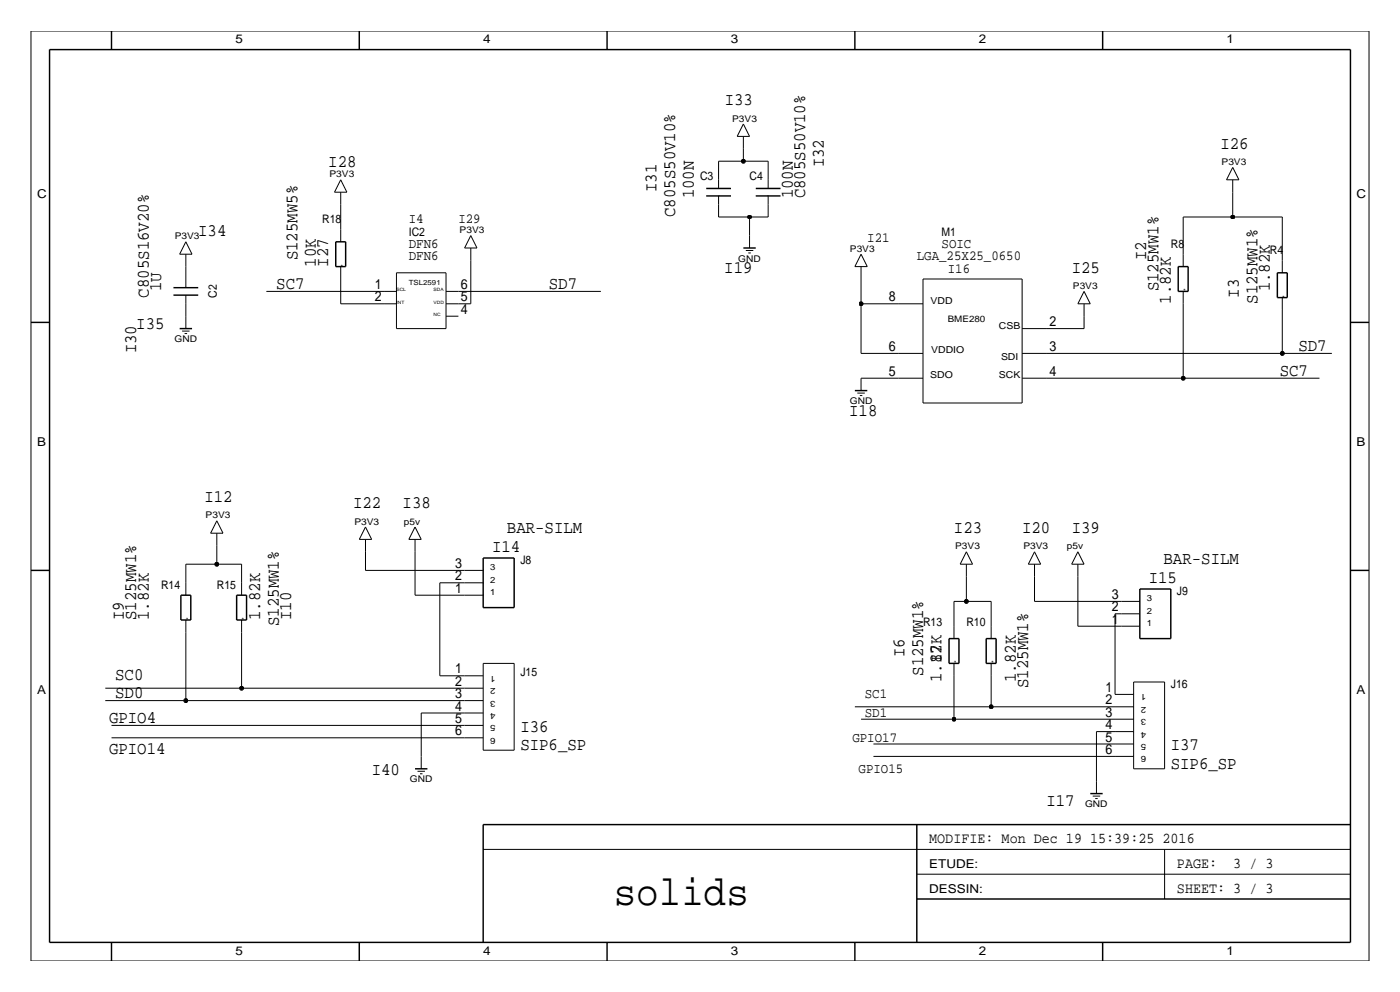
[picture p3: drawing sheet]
<svg xmlns="http://www.w3.org/2000/svg" width="287mm" height="203mm" viewBox="0 0 287 203" stroke-linecap="round" stroke-linejoin="round" font-family="sans-serif">
<g fill="none" stroke="#000" stroke-width=".21">
<path d="M6.3 6.4v190.4zM6.4 6.4h274.3zM280.7 6.4v190.4zM68.6 39.4h2.5zM69.8 36.8l-1.2 2.6zM69.8 36.8l1.3 2.6zM69.8 39.4v2.5zM147.3 33h5.1zM147.3 33v3.8zM147.3 36.8v1.8zM151.1 27.9h2.6zM152.4 25.4l-1.3 2.5z"/>
<path d="M152.4 30.5v2.5zM152.4 33h5.1zM152.4 25.4l1.3 2.5zM152.4 27.9v2.6zM157.5 33v3.8zM157.5 36.8v1.8zM251.5 36.8h2.5zM252.7 34.3l-1.2 2.5zM252.7 39.4v5.1zM252.7 34.3l1.3 2.5zM252.7 36.8v2.6zM36.8 52.1h2.6z"/>
<path d="M38.1 54.6v2.6zM38.1 49.5l1.3 2.6zM38.1 52.1v2.5zM38.1 57.2v1.7zM38.1 49.5l-1.3 2.6zM54.6 59.7h24.1zM69.8 57.2v5zM69.8 41.9v5.1zM69.8 47v2.5zM69.8 54.6v2.5zM78.7 59.7h2.6zM81.3 55.9h10.1z"/>
<path d="M81.3 55.9v11.4zM91.4 59.7h2.6zM91.4 55.9v11.4zM94 59.7h29.2zM95.3 50.8h2.5zM96.5 48.3l-1.3 2.5zM96.5 53.3v8.9zM96.5 48.3l1.3 2.5zM96.5 50.8v2.5zM147.3 44.5h6.4zM147.3 41.9v2.5zM147.3 40.1v1.8z"/>
<path d="M152.9 51.3h1.5zM153.4 51.8h.5zM153.7 44.4v3.9zM153.7 44.5h3.8zM153.7 48.3v2.5zM157.5 41.9v2.6zM157.5 40.1v1.8zM175.3 54.6h2.5zM176.5 52.1l-1.2 2.5zM176.5 57.1v5.1zM176.5 52.1l1.3 2.5zM176.5 54.6v2.5z"/>
<path d="M189.2 57.2h20.3zM189.2 57.2v25.4zM209.5 57.2v25.4zM222.2 59.7l1.3 2.5zM222.3 59.7l-1.3 2.5zM242.6 44.5h10.1zM242.6 44.5v7.6zM242.6 52.1v2.5zM242.6 59.7v2.5zM252.7 44.5h10.2zM262.9 44.5v8.8zM262.9 53.3v2.6z"/>
<path d="M37.3 67.8h1.6zM37.8 68.3h.6zM38.1 62.2v2.6zM38.1 64.8v2.5zM38.1 60.5v1.7zM69.8 62.2h8.9zM78.7 62.2h2.6zM81.3 67.3h10.1zM91.4 64.8h2.6zM91.4 62.2h2.6zM94 62.2h2.5zM176.5 62.2v10.2z"/>
<path d="M176.5 77.5v2.5zM176.5 62.2h7.6zM176.5 72.4h7.6zM176.5 77.5h7.6zM184.2 72.4h5zM184.2 77.5h5zM184.2 62.2h5zM209.6 72.4h5zM209.6 77.5h5zM209.6 67.3h5zM214.6 77.5h28zM214.6 72.4h48.3z"/>
<path d="M214.6 67.3h7.7zM221 62.2h2.5zM222.2 64.8v2.5zM222.2 62.2v2.6zM242.6 77.5h27.9zM242.6 62.2v15.3zM262.9 63.5v8.9zM262.9 72.4h10.2zM262.9 61v2.5zM175.8 80.5h1.5zM176.3 81h.5zM189.2 82.5h20.3z"/>
<path d="M38.1 115.6h6.3zM38.1 115.6v3.8zM38.1 119.4v2.5zM43.2 109.2h2.5zM44.4 111.8v3.8zM44.4 115.6h5.1zM44.4 106.7l1.3 2.5zM44.4 109.2v2.6zM44.5 106.7l-1.3 2.5zM49.5 115.6v3.8zM49.5 119.4v2.5zM73.7 110.5h2.5z"/>
<path d="M74.9 113v3.8zM74.9 108l1.3 2.5zM74.9 110.5v2.5zM74.9 116.8h20.3zM74.9 108l-1.2 2.5zM83.8 110.5h2.6zM85.1 113v8.9zM85.1 108l1.3 2.5zM85.1 110.5v2.5zM85.1 108l-1.3 2.5zM90.2 119.4h5.1zM90.2 119.4v19z"/>
<path d="M95.2 116.8h3.9zM95.2 119.4h3.9zM196.9 115.6h2.5zM198.1 118.1v5.1zM198.1 113l1.3 2.6zM198.1 115.6v2.5zM198.1 113l-1.3 2.6zM210.8 115.6h2.6zM212.1 113l-1.3 2.6zM212.1 118.1v5.1zM212.1 113l1.3 2.6zM212.1 115.6v2.5z"/>
<path d="M219.7 115.6h2.5zM221 113l-1.3 2.6zM221 118.1v10.2zM221 113l1.3 2.6zM221 115.6v2.5zM38.1 129.5v14zM38.1 127v2.5zM49.5 129.5v11.5zM49.5 127v2.5zM85.1 121.9h10.1zM90.2 138.4h5zM95.2 138.4h3.9z"/>
<path d="M95.2 121.9h3.9zM99.1 135.9v17.8zM99.1 135.9h6.3zM105.4 135.9v17.8zM195.6 138.4v8.9zM195.6 123.2h2.5zM195.6 123.2v5.1zM195.6 128.3v2.5zM195.6 135.9v2.5zM198.1 123.2h5.1zM203.2 138.4v6.4zM203.2 123.2v5.1z"/>
<path d="M203.2 128.3v2.5zM203.2 135.9v2.5zM212.1 123.2h17.8zM221 128.3h8.9zM228.6 125.7h1.3zM228.6 125.7v16.5zM229.9 123.2h3.8zM229.9 128.3h3.8zM229.9 125.7h3.8zM232.4 139.7v17.8zM232.4 139.7h6.4zM238.8 139.7v17.8z"/>
<path d="M21.6 143.5h16.5zM21.6 141h27.9zM22.9 151.1h72.3zM22.9 148.6h72.3zM38.1 143.5h57.1zM49.5 141h45.7zM85.6 158h1.5zM86.1 158.5h.5zM86.4 146.1h8.9zM86.4 146.1v8.8zM86.4 154.9v2.6zM95.2 151.1h3.9z"/>
<path d="M95.2 148.6h3.9zM95.2 146.1h3.9zM95.2 141h3.9zM95.2 143.5h3.9zM99.1 153.7h6.3zM175.3 144.8h27.9zM176.5 147.3h19.1zM179.1 154.9h49.5zM179.1 152.4h49.5zM195.6 147.3h33zM203.2 144.8h25.4zM224.8 149.9v10.1z"/>
<path d="M224.8 149.9h3.8zM228.6 154.9h3.8zM228.6 152.4h3.8zM228.6 149.9h3.8zM228.6 142.2h3.8zM228.6 144.8h3.8zM228.6 147.3h3.8zM232.4 157.5h6.4zM99.1 174h177.8zM188 179.1h88.9zM224 163.1h1.6zM224.5 163.6h.5z"/>
<path d="M224.8 160v2.6zM238.8 174v10.1zM6.4 196.8h274.3z"/>
</g>
<g fill="none" stroke="#000" stroke-width=".3">
<path d="M10.2 10.2h266.7zM10.2 10.2v182.8zM22.9 6.4v3.8zM73.7 6.4v3.8zM124.5 6.4v3.8zM175.3 6.4v3.8zM226.1 6.4v3.8zM276.9 10.2v182.8zM144.8 38.6h5.1zM154.9 38.6h5.1zM35.6 58.9h5zM68.8 54.6h2.1z"/>
<path d="M68.8 49.5v5.1zM68.8 49.5h2.1zM70.9 49.5v5.1zM144.8 40.1h5.1zM152.4 50.8h2.5zM154.9 40.1h5.1zM241.6 59.7h2zM241.6 54.6v5.1zM241.6 54.6h2zM243.6 54.6v5.1zM261.9 55.9v5.1zM261.9 55.9h2z"/>
<path d="M263.9 55.9v5.1zM6.3 66h3.9zM35.6 60.5h5zM36.8 67.3h2.6zM261.9 61h2zM276.9 66h3.8zM175.3 80h2.5zM6.3 116.8h3.9zM99.1 114.3v10.2zM99.1 114.3h6.3zM105.4 114.3v10.2zM276.9 116.8h3.8z"/>
<path d="M37.1 121.9h2zM37.1 127h2zM37.1 121.9v5.1zM39.1 121.9v5.1zM48.5 121.9h2zM48.5 127h2zM48.5 121.9v5.1zM50.5 121.9v5.1zM99.1 124.5h6.3zM194.6 135.9h2zM194.6 130.8v5.1zM194.6 130.8h2z"/>
<path d="M196.6 130.8v5.1zM202.2 135.9h2zM202.2 130.8v5.1zM202.2 130.8h2zM204.2 130.8v5.1zM233.7 120.7v10.1zM233.7 130.8h6.3zM233.7 120.6h6.3zM240 120.7v10.1zM85.1 157.5h2.5zM99.1 168.9v24.1zM99.1 168.9h177.8z"/>
<path d="M188 168.9v24.1zM223.5 162.6h2.6zM10.2 193h266.7zM22.9 193v3.9zM73.7 193v3.9zM124.5 193v3.9zM175.3 193v3.9zM188 184.2h88.9zM226.1 193v3.9z"/>
</g>
<g fill="#000" stroke="#000" stroke-width=".21">
<circle cx="152.4" cy="33" r=".41"/>
<circle cx="153.7" cy="44.5" r=".41"/>
<circle cx="252.7" cy="44.5" r=".41"/>
<circle cx="176.5" cy="62.2" r=".41"/>
<circle cx="242.6" cy="77.5" r=".41"/>
<circle cx="262.9" cy="72.4" r=".41"/>
<circle cx="44.4" cy="115.6" r=".41"/>
<circle cx="198.1" cy="123.2" r=".41"/>
<circle cx="38.1" cy="143.5" r=".41"/>
<circle cx="49.5" cy="141" r=".41"/>
<circle cx="195.6" cy="147.3" r=".41"/>
<circle cx="203.2" cy="144.8" r=".41"/>
</g>
<text font-size="8.6" x="125.8" y="185.4">solids</text>
<g font-size="3.6">
<text x="148.6" y="21.6">I33</text>
<text x="67.3" y="34.3">I28</text>
<text x="168.9" y="34.3" transform="rotate(-90 168.9 34.3)">I32</text>
<text x="250.2" y="30.5">I26</text>
<text x="134.6" y="39.4" transform="rotate(-90 134.6 39.4)">I31</text>
<text x="142.2" y="40.6" transform="rotate(-90 142.2 40.6)">100N</text>
<text x="162.6" y="40.6" transform="rotate(-90 162.6 40.6)">100N</text>
<text x="165.1" y="40.6" transform="rotate(-90 165.1 40.6)">C805S50V10%</text>
<text x="138.4" y="44.5" transform="rotate(-90 138.4 44.5)">C805S50V10%</text>
<text x="40.6" y="48.3">I34</text>
<text x="61" y="53.3" transform="rotate(-90 61 53.3)">S125MW5%</text>
<text x="234.9" y="53.3" transform="rotate(-90 234.9 53.3)">I2</text>
<text x="33" y="59.7" transform="rotate(-90 33 59.7)">1U</text>
<text x="56.6" y="59.2">SC7</text>
<text x="64.8" y="54.6" transform="rotate(-90 64.8 54.6)">10K</text>
<text x="67.3" y="54.6" transform="rotate(-90 67.3 54.6)">I27</text>
<text x="112.5" y="59.2">SD7</text>
<text x="148.5" y="56">I19</text>
<text x="219.7" y="55.9">I25</text>
<text x="237.5" y="59.7" transform="rotate(-90 237.5 59.7)">S125MW1%</text>
<text x="260.4" y="59.7" transform="rotate(-90 260.4 59.7)">1.82K</text>
<text x="30.5" y="61" transform="rotate(-90 30.5 61)">C805S16V20%</text>
<text x="240" y="62.2" transform="rotate(-90 240 62.2)">1.82K</text>
<text x="254" y="61" transform="rotate(-90 254 61)">I3</text>
<text x="257.8" y="62.2" transform="rotate(-90 257.8 62.2)">S125MW1%</text>
<text x="27.9" y="67.3">I35</text>
<text x="266.2" y="71.9">SD7</text>
<text x="27.9" y="72.4" transform="rotate(-90 27.9 72.4)">I30</text>
<text x="262.4" y="77">SC7</text>
<text x="174.1" y="85.2">I18</text>
<text x="41.9" y="102.9">I12</text>
<text x="72.4" y="104.1">I22</text>
<text x="82.5" y="104.1">I38</text>
<text x="100.9" y="113">I14</text>
<text x="103.9" y="109.2">BAR-SILM</text>
<text x="195.6" y="109.2">I23</text>
<text x="209.5" y="109.2">I20</text>
<text x="219.7" y="109.2">I39</text>
<text x="235.5" y="119.4">I15</text>
<text x="238.5" y="115.6">BAR-SILM</text>
<text x="25.4" y="127" transform="rotate(-90 25.4 127)">I9</text>
<text x="27.9" y="127" transform="rotate(-90 27.9 127)">S125MW1%</text>
<text x="30.5" y="127" transform="rotate(-90 30.5 127)">1.82K</text>
<text x="53.3" y="127" transform="rotate(-90 53.3 127)">1.82K</text>
<text x="57.1" y="128.3" transform="rotate(-90 57.1 128.3)">S125MW1%</text>
<text x="59.7" y="127" transform="rotate(-90 59.7 127)">I10</text>
<text x="185.4" y="134.6" transform="rotate(-90 185.4 134.6)">I6</text>
<text x="193" y="135.9" transform="rotate(-90 193 135.9)">I7</text>
<text x="23.6" y="139.2">SC0</text>
<text x="23.6" y="143">SD0</text>
<text x="189.2" y="138.4" transform="rotate(-90 189.2 138.4)">S125MW1%</text>
<text x="193" y="139.7" transform="rotate(-90 193 139.7)">1.82K</text>
<text x="208.3" y="139.7" transform="rotate(-90 208.3 139.7)">1.82K</text>
<text x="210.8" y="141" transform="rotate(-90 210.8 141)">S125MW1%</text>
<text x="22.4" y="148.1">GPIO4</text>
<text x="106.7" y="149.9">I36</text>
<text x="22.4" y="154.4">GPIO14</text>
<text x="106.7" y="153.7">SIP6_SP</text>
<text x="240" y="153.7">I37</text>
<text x="76.2" y="158.8">I40</text>
<text x="240" y="157.5">SIP6_SP</text>
<text x="214.5" y="165.2">I17</text>
</g>
<g font-size="3.1">
<text x="190.5" y="172.7">MODIFIE: Mon Dec 19 15:39:25 2016</text>
<text x="241.3" y="177.8">PAGE:</text>
<text x="252.8" y="177.8">3 / 3</text>
<text x="241.3" y="182.9">SHEET: 3 / 3</text>
</g>
<g font-size="2.9">
<text x="83.8" y="45.7">I4</text>
<text x="94" y="45.7">I29</text>
<text x="83.8" y="50.8">DFN6</text>
<text x="83.8" y="53.3">DFN6</text>
<text x="177.8" y="49.5">I21</text>
<text x="188" y="53.3">LGA_25X25_0650</text>
<text x="193" y="50.8">SOIC</text>
<text x="76.8" y="59.2">1</text>
<text x="94.5" y="59.2">6</text>
<text x="194.3" y="55.9">I16</text>
<text x="76.8" y="61.7">2</text>
<text x="94.5" y="61.7">5</text>
<text x="94.5" y="64.3">4</text>
<text x="182.2" y="61.7">8</text>
<text x="182.2" y="71.9">6</text>
<text x="215.1" y="71.9">3</text>
<text x="215.1" y="66.8">2</text>
<text x="182.2" y="77">5</text>
<text x="215.1" y="77">4</text>
<text x="93.3" y="116.3">3</text>
<text x="93.3" y="118.9">2</text>
<text x="93.3" y="121.4">1</text>
<text x="227.9" y="122.7">3</text>
<text x="227.9" y="125.2">2</text>
<text x="227.9" y="127.8">1</text>
<text x="93.3" y="137.9">1</text>
<text x="93.3" y="143">3</text>
<text x="93.3" y="140.5">2</text>
<text x="177.3" y="143">SC1</text>
<text x="226.7" y="141.7">1</text>
<text x="93.3" y="148.1">5</text>
<text x="93.3" y="145.5">4</text>
<text x="177.3" y="146.8">SD1</text>
<text x="226.7" y="149.4">4</text>
<text x="226.7" y="146.8">3</text>
<text x="226.7" y="144.3">2</text>
<text x="93.3" y="150.6">6</text>
<text x="174.8" y="151.9">GPIO17</text>
<text x="226.7" y="154.4">6</text>
<text x="226.7" y="151.9">5</text>
<text x="176" y="158.2">GPIO15</text>
</g>
<g font-size="2.5">
<text x="48.3" y="8.9">5</text>
<text x="99.1" y="8.9">4</text>
<text x="149.9" y="8.9">3</text>
<text x="200.7" y="8.9">2</text>
<text x="251.5" y="8.9">1</text>
<text x="7.6" y="40.6">C</text>
<text x="278.1" y="40.6">C</text>
<text x="7.6" y="91.4">B</text>
<text x="278.1" y="91.4">B</text>
<text x="7.6" y="142.2">A</text>
<text x="278.1" y="142.2">A</text>
<text x="190.5" y="177.8">ETUDE:</text>
<text x="190.5" y="182.9">DESSIN:</text>
<text x="48.3" y="195.6">5</text>
<text x="99.1" y="195.6">4</text>
<text x="149.9" y="195.6">3</text>
<text x="200.7" y="195.6">2</text>
<text x="251.5" y="195.6">1</text>
</g>
<g font-size="2.4">
<text x="143.5" y="36.8">C3</text>
<text x="153.7" y="36.8">C4</text>
<text x="66" y="45.7">R18</text>
<text x="83.8" y="48.3">IC2</text>
<text x="193" y="48.3">M1</text>
<text x="240" y="50.8">R8</text>
<text x="260.4" y="52.1">R4</text>
<text x="44.4" y="61" transform="rotate(-90 44.4 61)">C2</text>
<text x="106.7" y="115.6">J8</text>
<text x="33" y="120.6">R14</text>
<text x="44.4" y="120.6">R15</text>
<text x="241.3" y="121.9">J9</text>
<text x="189.2" y="128.3">R13</text>
<text x="198.1" y="128.3">R10</text>
<text x="106.7" y="138.4">J15</text>
<text x="240" y="141">J16</text>
</g>
<g font-size="2">
<text x="190.8" y="62.2">VDD</text>
<text x="204.8" y="67.3">CSB</text>
<text x="190.7" y="77.5">SDO</text>
<text x="190.9" y="72.4">VDDIO</text>
<text x="204.8" y="77.5">SCK</text>
<text x="205.2" y="73.7">SDI</text>
</g>
<g font-size="1.9">
<text x="150.1" y="24.9">P3V3</text>
<text x="250.4" y="33.8">P3V3</text>
<text x="67.6" y="36.3">P3V3</text>
<text x="94.2" y="47.8">P3V3</text>
<text x="35.8" y="49">P3V3</text>
<text x="151.3" y="53.6">GND</text>
<text x="174.2" y="51.6">P3V3</text>
<text x="220" y="59.2">P3V3</text>
<text x="35.8" y="70.1">GND</text>
<text x="174.2" y="82.8">GND</text>
<text x="42.2" y="106.2">P3V3</text>
<text x="72.6" y="107.4">P3V3</text>
<text x="82.8" y="107.4">p5v</text>
<text x="195.8" y="112.5">P3V3</text>
<text x="209.8" y="112.5">P3V3</text>
<text x="218.7" y="112.5">p5v</text>
<text x="84" y="160.3">GND</text>
<text x="222.5" y="165.4">GND</text>
</g>
<g font-size="1.8">
<text x="194.3" y="66">BME280</text>
<text x="100.5" y="116.8">3</text>
<text x="100.5" y="119.4">2</text>
<text x="100.5" y="121.9">1</text>
<text x="235.1" y="123.2">3</text>
<text x="235.1" y="125.7">2</text>
<text x="235.1" y="128.3">1</text>
<text x="101.6" y="138.4" transform="rotate(-180 101.6 138.4)">1</text>
<text x="101.6" y="141" transform="rotate(-180 101.6 141)">2</text>
<text x="101.6" y="143.5" transform="rotate(-180 101.6 143.5)">3</text>
<text x="234.9" y="142.2" transform="rotate(-180 234.9 142.2)">1</text>
<text x="101.6" y="148.6" transform="rotate(-180 101.6 148.6)">5</text>
<text x="101.6" y="146.1" transform="rotate(-180 101.6 146.1)">4</text>
<text x="234.9" y="144.8" transform="rotate(-180 234.9 144.8)">2</text>
<text x="234.9" y="147.3" transform="rotate(-180 234.9 147.3)">3</text>
<text x="234.9" y="149.9" transform="rotate(-180 234.9 149.9)">4</text>
<text x="101.6" y="151.1" transform="rotate(-180 101.6 151.1)">6</text>
<text x="234.9" y="154.9" transform="rotate(-180 234.9 154.9)">6</text>
<text x="234.9" y="152.4" transform="rotate(-180 234.9 152.4)">5</text>
</g>
<text font-size="1.5" x="83.8" y="58.4">TSL2591</text>
<g font-size="1.3">
<text x="70.9" y="54.6" transform="rotate(-90 70.9 54.6)">*</text>
<text x="243.6" y="59.7" transform="rotate(-90 243.6 59.7)">*</text>
<text x="263.9" y="61" transform="rotate(-90 263.9 61)">*</text>
<text x="39.1" y="127" transform="rotate(-90 39.1 127)">*</text>
<text x="50.5" y="127" transform="rotate(-90 50.5 127)">*</text>
<text x="196.6" y="135.9" transform="rotate(-90 196.6 135.9)">*</text>
<text x="204.2" y="135.9" transform="rotate(-90 204.2 135.9)">*</text>
</g>
<g font-size=".9">
<text x="81.3" y="59.7">SCL</text>
<text x="88.9" y="59.7">SDA</text>
<text x="81.3" y="62.2">INT</text>
<text x="88.9" y="62.2">VDD</text>
<text x="88.9" y="64.8">NC</text>
</g>
</svg>
